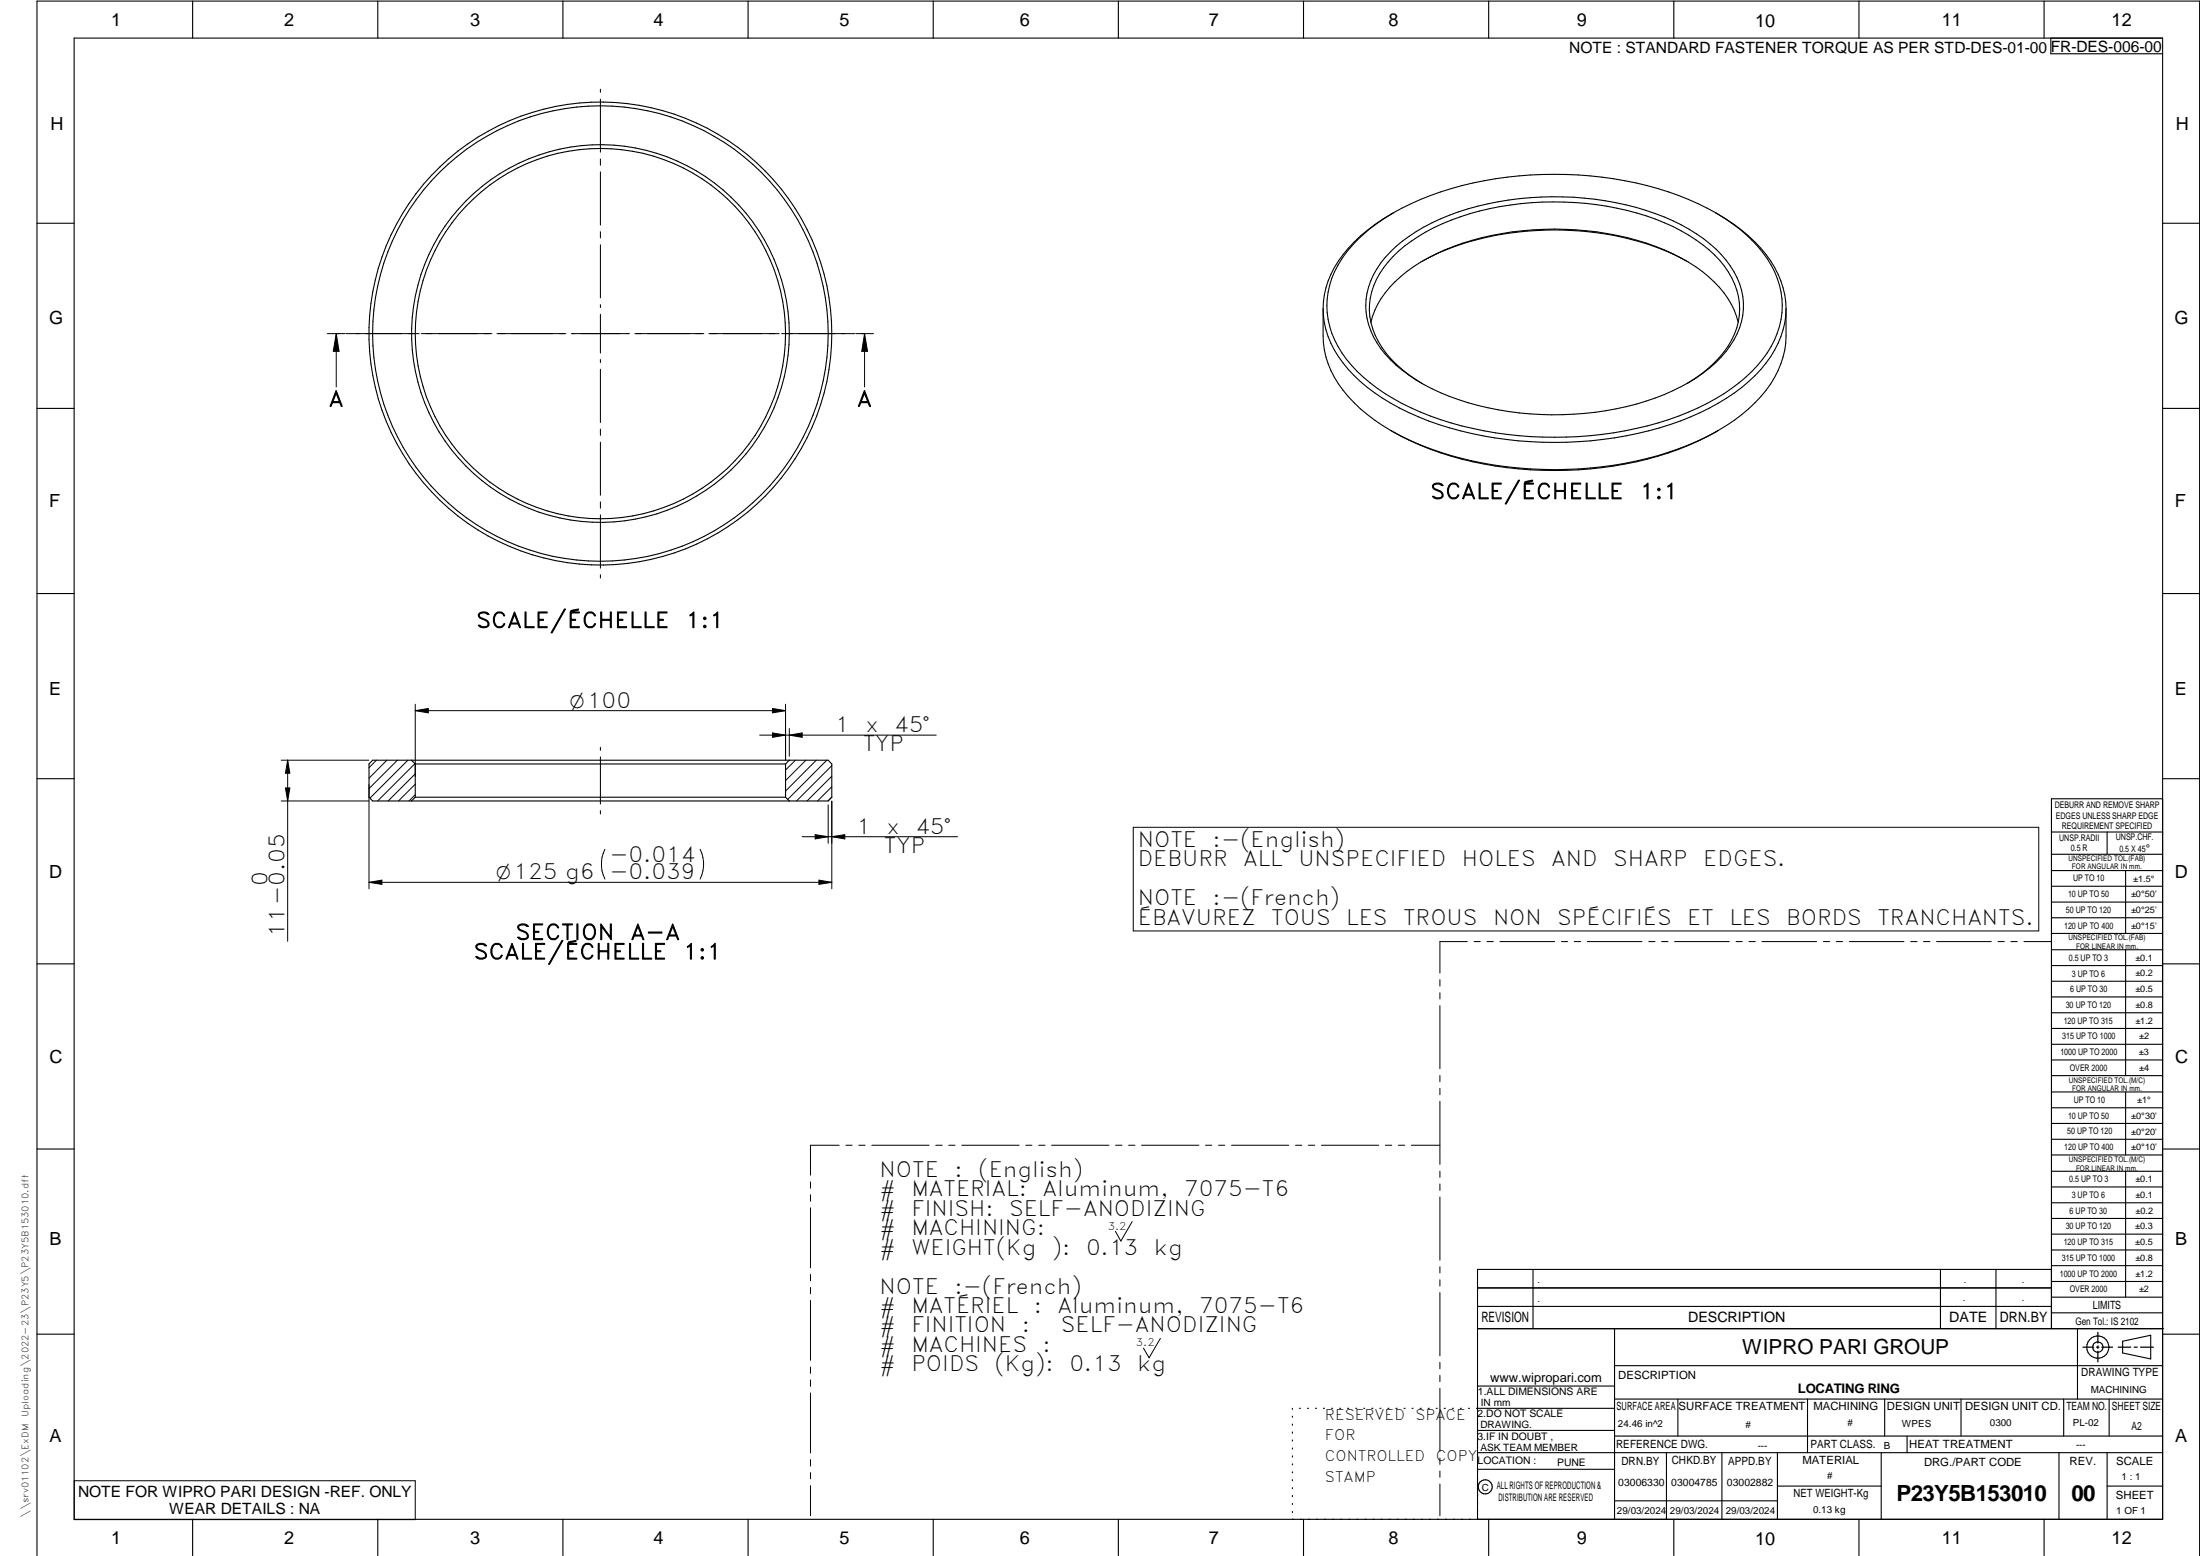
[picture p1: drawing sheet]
<svg xmlns="http://www.w3.org/2000/svg" width="594mm" height="420mm" viewBox="0 0 594 420" stroke-linecap="round" stroke-linejoin="round" font-family="sans-serif">
<g fill="none" stroke="#000" stroke-width=".3">
<path d="M20 10.3h564v400h-564zM52 .3v10M102 .3v10M152 .3v10M202 .3v10M252 .3v10M302 .3v10M352 .3v10M402 .3v10M452 .3v10M502 .3v10M552 .3v10"/>
<path d="M553.8 10.3v4.2h30.2M376.3 57.4a39.7 39.7 0 0 0-16.9 16.6 22.1 22.1 0 0 0-2.1 9.4M376.3 57.4a36.7 36.7 0 0 0-16.7 17.8 22.4 22.4 0 0 0 4 21.8 49.3 49.3 0 0 0 20 14.3 100.3 100.3 0 0 0 64.1 2.9 57.7 57.7 0 0 0 26.9-15.5 22.8 22.8 0 0 0 5.3-23.5 34.5 34.5 0 0 0-14.4-16.4l-2.2-1.4M463.3 57.4a90.3 90.3 0 0 0-46.7-10.3 87.2 87.2 0 0 0-40.3 10.3M463.3 57.4a41.2 41.2 0 0 1 15.9 14.8 23.2 23.2 0 0 1 3.1 11.2M10 60.3h10M375.5 68a52.6 52.6 0 0 1 26.3-13 82.6 82.6 0 0 1 49.9 4.6 36 36 0 0 1 16.5 13.8 18.2 18.2 0 0 1-2.1 21.5 43.1 43.1 0 0 1-19.2 12.6 82.9 82.9 0 0 1-57.9-1.5 38 38 0 0 1-17.2-13.5 18.3 18.3 0 0 1 1.1-21.5zM384.1 70.5a75.4 75.4 0 0 1 40.1-8.3 72.5 72.5 0 0 1 31.3 8.3M584 60.3h10M357.3 83.4a35 35 0 0 0 1.3 14.8 35.4 35.4 0 0 0 14.7 16.7l2.3 1.3M357.3 83.4a25.6 25.6 0 0 0 8.4 18 62.4 62.4 0 0 0 28.7 14.9 102.3 102.3 0 0 0 62.1-3.7 49.2 49.2 0 0 0 20.4-14.6 24.3 24.3 0 0 0 5.4-14.6M370.2 87a25.9 25.9 0 0 1 11.5-15 64.3 64.3 0 0 1 29.5-9.7 77.8 77.8 0 0 1 40.5 6.2 33.9 33.9 0 0 1 15.8 13.7l.8 1.6 1.1 3.2"/>
<path d="M482.3 83.4a36.5 36.5 0 0 1-.8 13 32.2 32.2 0 0 1-13.1 17.1l-4.4 2.7M10 110.3h10M375.6 116.2a87.6 87.6 0 0 0 44.2 10.8 87.6 87.6 0 0 0 44.2-10.8M375.6 116.2a90.2 90.2 0 0 0 44.2 10.6 93.2 93.2 0 0 0 41.8-9.2l2.4-1.4M384.1 103.6a28.5 28.5 0 0 1-13.4-14.7 18.1 18.1 0 0 1 4.1-18.1 45.6 45.6 0 0 1 22.1-13.1 82.2 82.2 0 0 1 52.5 2.5 37.6 37.6 0 0 1 17.3 13.2 17.9 17.9 0 0 1-1.2 21.7 34.9 34.9 0 0 1-10 8.5M584 110.3h10M10 160.3h10M584 160.3h10M10 210.3h10M100.6 205.3h123l1 1v9l-1 1h-123l-1-1v-9zM111.1 205.3l1 1M112.1 206.3h100"/>
<path d="M112.1 215.3h100M112.1 215.3l-1 1M112.1 206.3v9M212.1 206.3v9M212.1 215.3l1 1M213.1 205.3l-1 1M584 215.7h-30v143.1M584 210.3h10M554 224.7h30M554 230.7h30M554 235.1h30M554 239.3h30"/>
<path d="M569 224.7v6M574 235.1v17M554 243.6h30M554 247.8h30M554 252.1h30M554 256.5h30M574 256.5v33.9M10 260.3h10M554 260.7h30M554 265h30M554 269.2h30M554 273.5h30"/>
<path d="M554 277.7h30M584 260.3h10M554 282h30M554 286.2h30M554 290.4h30M554 294.9h30M554 299.1h30M574 294.9v17M10 310.3h10M554 303.4h30M554 307.6h30M554 311.9h30"/>
<path d="M554 316.3h30M574 316.3v34M584 310.3h10M554 320.5h30M554 324.8h30M554 329h30M554 333.2h30M554 337.5h30M399 358.8h185.2M399 352.8h155M399 347.8h155M414 342.8v16"/>
<path d="M436 358.8v51.5M524 342.8v16M539 342.8v16M554 341.8h30M554 346h30M554 350.3h30M554 354.5h30M554 342.8h-155v67.5M561 358.8v19M10 360.3h10M399 374.3h37M436 377.8h148"/>
<path d="M453.1 377.8v10M488.1 377.8v14.5M508.9 377.8v10M529.5 377.8v10M557.3 377.8v10M569.5 377.8v10M573.2 362.2l7.6-1.6v6.3l-7.6-1.6zM584 368.8h-148M584 360.3h10M349 380.3v.3M349 382.4v.3M349 384.6v.3"/>
<path d="M349 386.7v.3M349 388.8v.3M349 391v.3M349 393.1v.3M349 395.3v.3M349 397.4v.3M349 399.5v.3M350.9 380.3h.2M353.1 380.3h.2M355.2 380.3h.3M357.4 380.3h.3M359.6 380.3h.3"/>
<path d="M361.7 380.3h.3M363.9 380.3h.3M366.1 380.3h.3M368.3 380.3h.2M370.4 380.3h.3M372.6 380.3h.3M374.8 380.3h.3M376.9 380.3h.4M379.1 380.3h.3M381.3 380.3h.3M383.4 380.3h.4M385.6 380.3h.3"/>
<path d="M387.8 380.3h.3M390 380.3h.3M392.2 380.3h.3M394.3 380.3h.3M396.5 380.3h.3M398.7 380.3h37.3M399 396.7h37M399 392.3h185M399 386.2h37M436 387.8h148M450 392.3v18M465 392.3v18"/>
<path d="M480 392.3v18M508 392.3v18M515 387.8v4.5M556 392.3v18M569 392.3v18M52 410.3v9.7M102 410.3v9.7M152 410.3v9.7M202 410.3v9.7M252 410.3v9.7M302 410.3v9.7M349 401.7v.3"/>
<path d="M349 403.8v.4M349 406v.3M349 408.1v.3M352 410.3v9.7M402 410.3v9.7M436 405.3h44M452 410.3v9.7M480 401.3h28M502 410.3v9.7M552 410.3v9.7M569 401.3h15M10 420v-419.7h584v419.7"/>
<circle cx="162.1" cy="90.1" r="62.5"/>
<circle cx="162.1" cy="90.1" r="50"/>
<circle cx="162.1" cy="90.1" r="51"/>
<circle cx="162.1" cy="90.1" r="61.5"/>
<circle cx="566.5" cy="363.7" r="1.39"/>
<circle cx="566.5" cy="363.8" r="3"/>
<circle cx="401.1" cy="401.5" r="1.9"/>
</g>
<g fill="none" stroke="#000" stroke-width=".27">
<path d="M162.1 24.1v.8M162.1 26.8v14.3M162.1 42.9v1.7M162.1 46.4v14.4M162.1 62.6v1.7M162.1 66.1v14.3M88.4 90.1h4.8M90.8 90.1l.8 4.8h-1.6zM90.8 90.1v14.4M93.4 90.1h19.8M113.8 90.1h19M134.2 90.1h18.6"/>
<path d="M154.3 90.1h15.7M162.1 84.8v10.5M162.1 82.3v.8M162.1 97.1v.8M162.1 99.7v14.4M171.4 90.1h18.6M191.4 90.1h19M211.1 90.1h19.7M231.1 90.1h4.8M233.5 90.1l.8 4.8h-1.6zM233.5 90.1v14.4M162.1 115.9v1.7"/>
<path d="M162.1 119.4v14.3M162.1 135.5v1.7M162.1 139v14.4M162.1 155.2v.9M112.1 190.2v19.5M112.1 191.9h100M112.1 191.9l3.5-.6v1.2zM205.1 198.5h47.7M208.6 191.3l3.5 .6-3.5 .6zM208.6 197.9l3.5 .6-3.5 .6zM212.1 190.2v15M213.1 198.5l3.5-.6v1.2z"/>
<path d="M213.1 196.7v7.5M75.9 205.3h23.7M75.9 216.3h23.7M77.1 212.8h1.2l-.6 3.5zM77.7 205.3v48.9M77.7 205.3l.6 3.5h-1.2zM99.6 211.8v28.2M101.6 205.3l-2 2M104.5 205.3l-4.9 4.8M107.3 205.3l-7.7 7.6M110.1 205.3l-10.2 10.2M112 206.2l-10 10.1"/>
<path d="M112.1 209l-7.3 7.3M112.1 211.8l-4.5 4.5M112.1 214.6l-1.7 1.7M162.1 201.8v.8M162.1 204.4v12.7M162.1 218.9v.9M214.8 205.3l-2.7 2.6M217.6 205.3l-5.5 5.5M220.4 205.3l-8.3 8.3M223.3 205.3l-10.6 10.6M223.6 217.3v10.4M224.6 215.2l-1 1.1"/>
<path d="M224.6 216.3v23.7M224.6 212.4l-3.8 3.9M224.6 209.6l-6.7 6.7M224.6 206.8l-9.5 9.5M99.6 238.3h125M99.6 238.3l3.5-.6v1.1zM163.4 229.3a9 9 0 0 0 0 8.1M189.1 229.3a9 9 0 0 1 0 8.1M216.6 225.9h42M220.1 225.4l3.5 .5-3.5 .6zM221.1 237.7l3.5 .6-3.5 .5zM224.6 225.9l3.5-.5v1.1z"/>
<path d="M306 223.4h244.5v28h-244.5zM396.2 254.3h-7.4v8.5M398.1 254.3h1.6M401.5 254.3h1.8M405 254.3h14.8M421.6 254.3h1.7M425.1 254.3h1.7M428.6 254.3h14.8M445.2 254.3h1.7M448.7 254.3h1.7M452.2 254.3h14.8M468.8 254.3h1.7"/>
<path d="M472.3 254.3h1.7M475.8 254.3h14.8M492.4 254.3h1.7M495.8 254.3h1.8M499.4 254.3h14.7M516 254.3h1.6M519.4 254.3h1.8M522.9 254.3h14.8M539.5 254.3h1.7M543 254.3h1.7M546.5 254.3h7.4M388.8 264.5v1.8"/>
<path d="M388.8 268.1v1.6M388.8 271.6v17M388.8 290.4v1.7M388.8 293.9v1.7M388.8 297.4v17M218.9 319.2v1.6M226.6 309.2h-7.7v8.1M228.4 309.2h1.7M231.9 309.2h1.7M235.4 309.2h15.5M252.7 309.2h1.7M256.2 309.2h1.7"/>
<path d="M259.7 309.2h15.5M277 309.2h1.7M280.5 309.2h1.7M284 309.2h15.5M301.2 309.2h1.8M304.8 309.2h1.7M308.3 309.2h15.5M325.5 309.2h1.7M329.1 309.2h1.6M332.6 309.2h15.4M349.8 309.2h1.7M353.3 309.2h1.7"/>
<path d="M356.8 309.2h15.5M374.1 309.2h1.7M377.6 309.2h1.7M381.1 309.2h7.7M388.8 316.2v1.7M388.8 319.7v1.7M218.9 322.6v1.8M218.9 326.1v16.2M305.7 329.9l-3 5.2-1.5-2.6M388.8 323.2v17.1M218.9 344.1v1.8M218.9 347.6v1.7"/>
<path d="M218.9 351.2v16.1M388.8 342.1v1.6M388.8 345.6v1.7M388.8 349v17.1M218.9 369.1v1.7M218.9 372.6v1.8M218.9 376.1v16.2M313.3 361.4l-3 5.2-1.5-2.6M388.8 367.9v1.7M388.8 371.4v1.7M388.8 374.9v17M20.1 399.8h92v10.5h-92z"/>
<path d="M218.9 394.1v1.8M218.9 397.6v1.7M388.8 393.7v1.7M388.8 397.2v1.7M218.9 401.2v8.1M388.8 400.7v8.6"/>
</g>
<path d="M566.5 359.7v3M562.5 363.8h2.9M566.1 363.8h.7M566.5 363.4v.7M566.5 364.9v2.8M567.6 363.8h2.9M572 363.8h3.4M576.3 363.8h.8M578 363.8h3.5" fill="none" stroke="#000" stroke-width=".34"/>
<path d="M90.8 90.1l.8 4.8h-1.6zM233.5 90.1l.8 4.8h-1.6zM112.1 191.9l3.5-.6v1.2zM208.6 191.3l3.5 .6-3.5 .6zM208.6 197.9l3.5 .6-3.5 .6zM213.1 198.5l3.5-.6v1.2zM77.7 205.3l.6 3.5h-1.2zM77.1 212.8h1.2l-.6 3.5zM99.6 238.3l3.5-.6v1.1zM220.1 225.4l3.5 .5-3.5 .6zM221.1 237.7l3.5 .6-3.5 .5zM224.6 225.9l3.5-.5v1.1z" fill="#000"/>
<g font-size="6">
<text x="512.1" y="405.2">P23Y5B153010</text>
<text x="559.4" y="405.2">00</text>
</g>
<g font-size="5.7">
<text x="88.8" y="109.7">A</text>
<text x="231.4" y="109.7">A</text>
<text x="386.2" y="134.7">SCALE/ÉCHELLE</text>
<text x="442.8" y="134.7">1:1</text>
<text x="128.6" y="169.5">SCALE/ÉCHELLE</text>
<text x="185.1" y="169.5">1:1</text>
<text x="225.5" y="197.6">1</text>
<text x="233.7" y="197.6">x</text>
<text x="241.5" y="197.6">45°</text>
<text x="233" y="202.9">TYP</text>
<text x="231.3" y="225.1">1</text>
<text x="239.4" y="225.1">x</text>
<text x="247.2" y="225.1">45°</text>
<text x="164.5" y="232.8">-0.014</text>
<text x="238.7" y="230.3">TYP</text>
<text x="307.2" y="228.6">NOTE</text>
<text x="307.2" y="233.9">DEBURR</text>
<text x="327.4" y="228.6">:-(English)</text>
<text x="335.7" y="233.9">ALL</text>
<text x="350.6" y="233.9">UNSPECIFIED</text>
<text x="394.7" y="233.9">HOLES</text>
<text x="418.9" y="233.9">AND</text>
<text x="435.6" y="233.9">SHARP</text>
<text x="460" y="233.9">EDGES.</text>
<text x="72.3" y="239.1" transform="rotate(-90 72.3 239.1)">0</text>
<text x="307.2" y="244.4">NOTE</text>
<text x="327.4" y="244.4">:-(French)</text>
<text x="307.2" y="249.6">ÉBAVUREZ</text>
<text x="343.3" y="249.6">TOUS</text>
<text x="363.6" y="249.6">LES</text>
<text x="378.9" y="249.6">TROUS</text>
<text x="403.2" y="249.6">NON</text>
<text x="420.5" y="249.6">SPÉCIFIÉS</text>
<text x="455.6" y="249.6">ET</text>
<text x="467" y="249.6">LES</text>
<text x="482.4" y="249.6">BORDS</text>
<text x="507" y="249.6">TRANCHANTS.</text>
<text x="76.8" y="252.9" transform="rotate(-90 76.8 252.9)">11-0.05</text>
<text x="139.2" y="253.7">SECTION</text>
<text x="170.2" y="253.7">A-A</text>
<text x="127.9" y="259">SCALE/ÉCHELLE</text>
<text x="184.5" y="259">1:1</text>
<text x="237.5" y="317.8">NOTE</text>
<text x="257.7" y="317.8">:</text>
<text x="264.1" y="317.8">(English)</text>
<text x="237.5" y="323">#</text>
<text x="246.1" y="323">MATERIAL:</text>
<text x="281.5" y="323">Aluminum,</text>
<text x="319.8" y="323">7075-T6</text>
<text x="237.5" y="328.3">#</text>
<text x="246.1" y="328.3">FINISH:</text>
<text x="272.5" y="328.3">SELF-ANODIZING</text>
<text x="237.5" y="333.5">#</text>
<text x="246.1" y="333.5">MACHINING:</text>
<text x="237.5" y="338.8">#</text>
<text x="246.1" y="338.8">WEIGHT(Kg</text>
<text x="284" y="338.8">):</text>
<text x="293.3" y="338.8">0.13</text>
<text x="311.6" y="338.8">kg</text>
<text x="237.5" y="349.3">NOTE</text>
<text x="257.7" y="349.3">:-(French)</text>
<text x="237.5" y="354.5">#</text>
<text x="237.5" y="359.8">#</text>
<text x="246.1" y="359.8">FINITION</text>
<text x="246.1" y="354.5">MATÉRIEL</text>
<text x="275.9" y="359.8">:</text>
<text x="279.2" y="354.5">:</text>
<text x="285.6" y="354.5">Aluminum,</text>
<text x="286.5" y="359.8">SELF-ANODIZING</text>
<text x="323.8" y="354.5">7075-T6</text>
<text x="237.5" y="365">#</text>
<text x="246.1" y="365">MACHINES</text>
<text x="281.5" y="365">:</text>
<text x="237.5" y="370.3">#</text>
<text x="246.1" y="370.3">POIDS</text>
<text x="268.5" y="370.3">(Kg):</text>
<text x="288.8" y="370.3">0.13</text>
<text x="307.1" y="370.3">kg</text>
</g>
<text font-size="5.6" x="470.5" y="365.5">WIPRO PARI GROUP</text>
<g font-size="5.4">
<text x="153.9" y="191.1">O100</text>
<text x="134" y="237.4">O125 g6 -0.039</text>
</g>
<g font-size="4.9">
<text x="30" y="6.9">1</text>
<text x="76.7" y="6.9">2</text>
<text x="127" y="6.9">3</text>
<text x="176.5" y="6.9">4</text>
<text x="226.7" y="6.9">5</text>
<text x="275.4" y="6.9">6</text>
<text x="326.4" y="6.9">7</text>
<text x="375" y="6.9">8</text>
<text x="425.8" y="6.9">9</text>
<text x="473.9" y="7.3">10</text>
<text x="524.3" y="6.9">11</text>
<text x="570.2" y="6.9">12</text>
<text x="13.6" y="35.1">H</text>
<text x="587.6" y="35.1">H</text>
<text x="13.2" y="87.5">G</text>
<text x="587.2" y="87.5">G</text>
<text x="13.2" y="137">F</text>
<text x="587.2" y="137">F</text>
<text x="13.2" y="187.6">E</text>
<text x="587.2" y="187.6">E</text>
<text x="13.2" y="237">D</text>
<text x="587.2" y="237">D</text>
<text x="13.4" y="287.1">C</text>
<text x="587.4" y="287.1">C</text>
<text x="13.4" y="336.2">B</text>
<text x="587.4" y="336.2">B</text>
<text x="13.4" y="389.3">A</text>
<text x="587.4" y="389.3">A</text>
<text x="30" y="416.9">1</text>
<text x="76.7" y="416.9">2</text>
<text x="127" y="416.9">3</text>
<text x="176.5" y="416.9">4</text>
<text x="226.7" y="416.9">5</text>
<text x="275.4" y="416.9">6</text>
<text x="326.4" y="416.9">7</text>
<text x="375" y="416.9">8</text>
<text x="425.8" y="416.9">9</text>
<text x="473.9" y="417.3">10</text>
<text x="524.3" y="416.9">11</text>
<text x="570.2" y="416.9">12</text>
</g>
<g font-size="4.2">
<text x="423.7" y="14.3">NOTE : STANDARD FASTENER TORQUE AS PER STD-DES-01-00</text>
<text x="553.8" y="14">FR-DES-006-00</text>
<text x="21.1" y="404.3">NOTE FOR WIPRO PARI DESIGN -REF. ONLY</text>
<text x="45.7" y="408.8">WEAR DETAILS : NA</text>
</g>
<g font-size="3.9">
<text x="400" y="357.1">REVISION</text>
<text x="455.9" y="357.1">DESCRIPTION</text>
<text x="526.4" y="357.1">DATE</text>
<text x="540" y="357.1">DRN.BY</text>
<text x="357.8" y="383.3">RESERVED</text>
<text x="382.3" y="383.3">SPACE</text>
<text x="357.8" y="388.9">FOR</text>
<text x="357.8" y="394.5">CONTROLLED</text>
<text x="387.8" y="394.5">COPY</text>
<text x="357.8" y="400">STAMP</text>
</g>
<text font-size="3.6" x="485.5" y="376.1">LOCATING RING</text>
<text font-size="3.5" x="402.4" y="373.3">www.wipropari.com</text>
<g font-size="3.1">
<text x="565.1" y="353.5">LIMITS</text>
<text x="562" y="371.7">DRAWING TYPE</text>
<text x="437" y="372.3">DESCRIPTION</text>
<text x="436.5" y="380.8">SURFACE AREA</text>
<text x="453.3" y="380.8">SURFACE TREATMENT</text>
<text x="489.7" y="380.8">MACHINING</text>
<text x="509.5" y="380.8">DESIGN UNIT</text>
<text x="530.6" y="380.8">DESIGN UNIT CD.</text>
<text x="558" y="380.6">TEAM NO.</text>
<text x="570.3" y="380.7">SHEET SIZE</text>
<text x="575.6" y="386.1">A2</text>
<text x="436.4" y="391.1">REFERENCE DWG.</text>
<text x="437.8" y="395.5">DRN.BY</text>
<text x="451.4" y="395.4">CHKD.BY</text>
<text x="466.6" y="395.5">APPD.BY</text>
<text x="486.7" y="395.4">MATERIAL</text>
<text x="488.9" y="390.9">PART CLASS.</text>
<text x="515.6" y="390.9">HEAT TREATMENT</text>
<text x="519.6" y="395.9">DRG./PART CODE</text>
<text x="558.9" y="395.5">REV.</text>
<text x="571.4" y="395.6">SCALE</text>
<text x="484.3" y="404.2">NET WEIGHT-Kg</text>
<text x="571.4" y="404.7">SHEET</text>
</g>
<text font-size="3" x="579.5" y="230.1">°</text>
<g font-size="2.8">
<text x="299.1" y="332.1">3.2</text>
<text x="560.4" y="357.7">Gen Tol.: IS 2102</text>
<text x="306.7" y="363.6">3.2</text>
<text x="399.1" y="376.6">1.ALL DIMENSIONS ARE</text>
<text x="399" y="382.7">2.DO NOT SCALE</text>
<text x="399" y="388.7">3.IF IN DOUBT ,</text>
<text x="399" y="395.4">LOCATION :</text>
<text x="420.5" y="396">PUNE</text>
<text x="404.2" y="402">ALL RIGHTS OF REPRODUCTION &amp;</text>
<text x="437" y="401.2">03006330</text>
<text x="451.3" y="401.2">03004785</text>
<text x="466.3" y="401.2">03002882</text>
<text x="404.7" y="405.4">DISTRIBUTION ARE RESERVED</text>
</g>
<g font-size="2.7">
<text x="564.6" y="376.2">MACHINING</text>
<text x="399.9" y="379.7">IN mm</text>
<text x="399.7" y="385.7">DRAWING.</text>
<text x="436.9" y="385.4">24.46 in^2</text>
<text x="471.4" y="385.5">#</text>
<text x="498.9" y="385">#</text>
<text x="513.6" y="385.3">WPES</text>
<text x="537.3" y="385.1">0300</text>
<text x="559.7" y="385.1">PL-02</text>
<text x="399.7" y="391.8">ASK TEAM MEMBER</text>
<text x="474.6" y="391.2">---</text>
<text x="508.7" y="391.2">B</text>
<text x="560.6" y="391.1">---</text>
<text x="493.4" y="399.5">#</text>
<text x="572.8" y="399.7">1 : 1</text>
<text x="400.1" y="402.5">C</text>
<text x="436.6" y="408.7">29/03/2024</text>
<text x="450.9" y="408.8">29/03/2024</text>
<text x="466" y="408.9">29/03/2024</text>
<text x="489.6" y="408.5">0.13 kg</text>
<text x="571.4" y="408.7">1 OF 1</text>
</g>
<g font-size="2.5">
<text x="554.9" y="218.3">DEBURR AND REMOVE SHARP</text>
<text x="555.2" y="221">EDGES UNLESS SHARP EDGE</text>
<text x="556.1" y="227.1">UNSP.RADII</text>
<text x="556.8" y="223.8">REQUIREMENT SPECIFIED</text>
<text x="571.4" y="226.9">UNSP.CHF.</text>
<text x="559.2" y="229.9">0.5 R</text>
<text x="572.3" y="230.1">0.5 X 45</text>
<text x="559.8" y="238">UP TO 10</text>
<text x="576.1" y="238.1">±1.5°</text>
<text x="558.5" y="242.2">10 UP TO 50</text>
<text x="575.5" y="242.3">±0°50'</text>
<text x="557.4" y="250.7">120 UP TO 400</text>
<text x="557.9" y="246.5">50 UP TO 120</text>
<text x="575.5" y="250.7">±0°15'</text>
<text x="575.5" y="246.5">±0°25'</text>
<text x="558.7" y="259.4">0.5 UP TO 3</text>
<text x="559.5" y="263.7">3 UP TO 6</text>
<text x="576.6" y="263.6">±0.2</text>
<text x="576.6" y="259.4">±0.1</text>
<text x="559" y="267.9">6 UP TO 30</text>
<text x="576.6" y="267.9">±0.5</text>
<text x="557.8" y="272.2">30 UP TO 120</text>
<text x="576.6" y="272.2">±0.8</text>
<text x="556.9" y="280.7">315 UP TO 1000</text>
<text x="557.3" y="276.4">120 UP TO 315</text>
<text x="576.6" y="276.4">±1.2</text>
<text x="577.7" y="280.7">±2</text>
<text x="556.4" y="284.9">1000 UP TO 2000</text>
<text x="577.6" y="284.9">±3</text>
<text x="558.9" y="289.2">OVER 2000</text>
<text x="577.7" y="289.3">±4</text>
<text x="560" y="297.9">UP TO 10</text>
<text x="577.1" y="297.9">±1°</text>
<text x="558.5" y="302.1">10 UP TO 50</text>
<text x="575.5" y="302.1">±0°30'</text>
<text x="557.4" y="310.6">120 UP TO 400</text>
<text x="558.2" y="306.3">50 UP TO 120</text>
<text x="575.5" y="310.6">±0°10'</text>
<text x="575.5" y="306.4">±0°20'</text>
<text x="558.8" y="319.2">0.5 UP TO 3</text>
<text x="559.4" y="323.4">3 UP TO 6</text>
<text x="576.6" y="319.2">±0.1</text>
<text x="576.6" y="323.5">±0.1</text>
<text x="558.9" y="327.7">6 UP TO 30</text>
<text x="576.7" y="327.7">±0.2</text>
<text x="557.8" y="332">30 UP TO 120</text>
<text x="576.6" y="332">±0.3</text>
<text x="556.8" y="340.5">315 UP TO 1000</text>
<text x="557.3" y="336.3">120 UP TO 315</text>
<text x="576.6" y="336.3">±0.5</text>
<text x="576.6" y="340.5">±0.8</text>
<text x="415.2" y="346.4">.</text>
<text x="530.3" y="346.5">.</text>
<text x="545.9" y="346.4">.</text>
<text x="556.2" y="344.7">1000 UP TO 2000</text>
<text x="576.6" y="344.7">±1.2</text>
<text x="415.2" y="351.5">.</text>
<text x="530" y="351.3">.</text>
<text x="545.9" y="351.4">.</text>
<text x="558.9" y="349">OVER 2000</text>
<text x="577.6" y="349">±2</text>
</g>
<g font-size="2.4">
<text x="7.7" y="382.7" transform="rotate(-90 7.7 382.7)">Uploading\2022-23\P23Y5\P23Y5B153010.dft</text>
<text x="7.7" y="409.8" transform="rotate(-90 7.7 409.8)">\\srv01102\ExDM</text>
</g>
<g font-size="2.1">
<text x="558.5" y="232.4">UNSPECIFIED TOL.(FAB)</text>
<text x="559.5" y="234.7">FOR ANGULAR IN mm.</text>
<text x="558.6" y="253.9">UNSPECIFIED TOL.(FAB)</text>
<text x="560.7" y="256.3">FOR LINEAR IN mm.</text>
<text x="558.7" y="292.3">UNSPECIFIED TOL.(M/C)</text>
<text x="559.6" y="294.7">FOR ANGULAR IN mm.</text>
<text x="558.7" y="313.7">UNSPECIFIED TOL.(M/C)</text>
<text x="560.6" y="316.1">FOR LINEAR IN mm.</text>
</g>
</svg>
